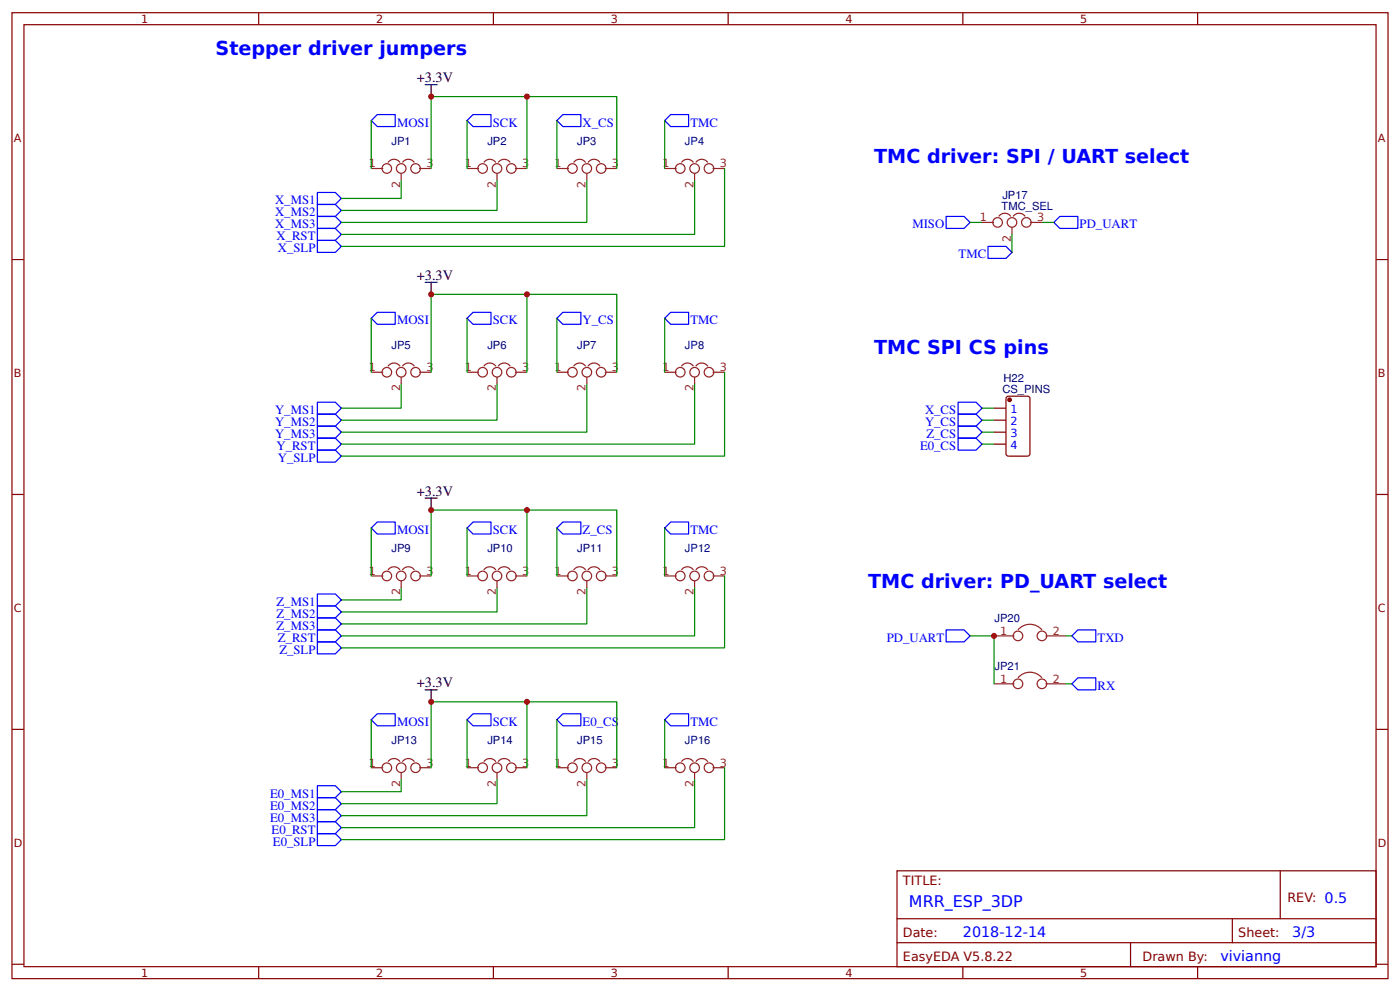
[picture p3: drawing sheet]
<svg xmlns="http://www.w3.org/2000/svg" width="309mm" height="219mm" viewBox="0 0 309 219" stroke-linecap="round" stroke-linejoin="round" font-family="sans-serif">
<g fill="none" stroke="#800" stroke-width=".26">
<path d="M2.6 2.8h304.1v213.3h-304.1zM5.3 5.5h298.7v207.9h-298.7zM57.1 2.8v2.7M109 2.8v2.7M160.9 2.8v2.7M212.7 2.8v2.7M264.6 2.8v2.7M2.6 57.3h2.7M304 57.3h2.7M219.6 90.1h2.6M219.6 92.8h2.6M219.6 95.4h2.6"/>
<path d="M219.6 98.1h2.6M222.3 87.7l.5-.2h4.2l.5 .2v12.5l-.2 .4-4.5 .1-.5-.3zM2.6 109.2h2.7M304 109.2h2.7M2.6 161h2.7M304 161h2.7M198.2 192.2h105.8v21.2h-105.8zM282.8 192.2v10.6M2.6 212.9h2.7M57.1 213.4v2.7M109 213.4v2.7M160.9 213.4v2.7"/>
<path d="M198.2 202.8h105.8M198.2 208.1h105.8M212.7 213.4v2.7M249.8 208.1v5.3M264.6 213.4v2.7M272.3 202.8v5.3M304 212.9h2.7"/>
</g>
<g fill="none" stroke="#00f" stroke-width=".26">
<path d="M83.3 25.3h4v2.6h-4l-1.3-1.3zM103.2 26.6l1.3-1.3h4v2.6h-4zM123 26.6l1.4-1.3h3.9v2.6h-3.9zM148.2 25.3h3.9v2.6h-3.9l-1.4-1.3zM70.1 42.5h4l1.3 1.3-1.3 1.3h-4zM70.1 45.1h4l1.3 1.4-1.3 1.3h-4zM70.1 47.8h4l1.3 1.3-1.3 1.3h-4zM70.1 50.4h4l1.3 1.4-1.3 1.3h-4zM70.1 53.1h4l1.3 1.3-1.3 1.3h-4zM209 47.8h4l1.3 1.3-1.3 1.3h-4zM218.3 54.4h3.9l1.4 1.3-1.4 1.3h-3.9zM234.2 47.8h3.9v2.6h-3.9l-1.4-1.3z"/>
<path d="M83.3 69h4v2.6h-4l-1.3-1.3zM104.5 69h4v2.6h-4l-1.3-1.3zM124.4 69h3.9v2.6h-3.9l-1.4-1.3zM148.2 69h3.9v2.6h-3.9l-1.4-1.3zM70.1 88.8h4l1.3 1.3-1.3 1.3h-4zM70.1 91.4h4l1.3 1.4-1.3 1.3h-4zM70.1 94.1h4l1.3 1.3-1.3 1.3h-4zM70.1 96.7h4l1.3 1.4-1.3 1.3h-4zM70.1 99.4h4l1.3 1.3-1.3 1.3h-4zM211.7 88.8h3.9l1.4 1.3-1.4 1.3h-3.9zM211.7 91.4h3.9l1.4 1.4-1.4 1.3h-3.9zM211.7 94.1h3.9l1.4 1.3-1.4 1.3h-3.9z"/>
<path d="M211.7 96.7h3.9l1.4 1.4-1.4 1.3h-3.9zM83.3 115.3h4v2.6h-4l-1.3-1.3zM104.5 115.3h4v2.6h-4l-1.3-1.3zM124.4 115.3h3.9v2.6h-3.9l-1.4-1.3zM148.2 115.3h3.9v2.6h-3.9l-1.4-1.3zM70.1 131.1h4l1.3 1.4-1.3 1.3h-4zM70.1 133.8h4l1.3 1.3-1.3 1.3h-4zM70.1 136.4h4l1.3 1.3-1.3 1.4h-4zM70.1 139.1h4l1.3 1.3-1.3 1.3h-4zM209 139.1h4l1.3 1.3-1.3 1.3h-4zM238.1 139.1h4v2.6h-4l-1.3-1.3zM70.1 141.7h4l1.3 1.3-1.3 1.4h-4z"/>
<path d="M83.3 157.6h4v2.6h-4l-1.3-1.3zM104.5 157.6h4v2.6h-4l-1.3-1.3zM124.4 157.6h3.9v2.6h-3.9l-1.4-1.3zM148.2 157.6h3.9v2.6h-3.9l-1.4-1.3zM238.1 149.6h4v2.7h-4l-1.3-1.3zM70.1 173.5h4l1.3 1.3-1.3 1.3h-4zM70.1 176.1h4l1.3 1.3-1.3 1.4h-4zM70.1 178.8h4l1.3 1.3-1.3 1.3h-4zM70.1 181.4h4l1.3 1.3-1.3 1.3h-4zM70.1 184h4l1.3 1.4-1.3 1.3h-4z"/>
</g>
<g fill="none" stroke="#080" stroke-width=".26">
<path d="M82 26.6v10.6M88.6 39.8v4h-13.2M95.2 37.2v-15.9h21.2v15.9M103.2 26.6v10.6M109.8 39.8v6.7h-34.4M116.4 21.3h19.9v15.9M123 26.6v10.6M129.6 39.8v9.3h-54.2M146.8 26.6v10.6M153.5 39.8v12h-78.1M160.1 37.2v17.2h-84.7M214.3 49.1h2.7"/>
<path d="M223.6 51.8v3.9M230.2 49.1h2.6M82 70.3v11.9M103.2 70.3v11.9M116.4 65h19.9v17.2M123 70.3v11.9M146.8 70.3v11.9M88.6 84.8v5.3h-13.2M95.2 82.2v-17.2h21.2v17.2M109.8 84.8v8h-34.4M129.6 84.8v10.6h-54.2M153.5 84.8v13.3h-78.1"/>
<path d="M160.1 82.2v18.5h-84.7M217 90.1h2.6M217 92.8h2.6M217 95.4h2.6M217 98.1h2.6M82 116.6v10.6M103.2 116.6v10.6M116.4 112.6h19.9v14.6M123 116.6v10.6M146.8 116.6v10.6M88.6 129.8v2.7h-13.2M95.2 127.2v-14.6h21.2v14.6"/>
<path d="M109.8 129.8v5.3h-34.4M129.6 129.8v7.9h-54.2M153.5 129.8v10.6h-78.1M160.1 127.2v15.8h-84.7M82 158.9v10.6M103.2 158.9v10.6M116.4 154.9h19.9v14.6M123 158.9v10.6M146.8 158.9v10.6M214.3 140.4h5.3v10.6M235.5 140.4h1.3M235.5 151h1.3"/>
<path d="M88.6 172.1v2.7h-13.2M95.2 169.5v-14.6h21.2v14.6M109.8 172.1v5.3h-34.4M129.6 172.1v8h-54.2M153.5 172.1v10.6h-78.1M160.1 169.5v15.9h-84.7"/>
</g>
<g fill="none" stroke="#8d2323" stroke-width=".26">
<path d="M82 37.2h2.7M85.7 35.9a1.59 1.59 0 0 1 2.7 0M88.6 38.3v1.5M88.9 35.9a1.59 1.59 0 0 1 2.6 0M92.6 37.2h2.6M103.2 37.2h2.6M106.9 35.9a1.59 1.59 0 0 1 2.6 0M109.8 38.3v1.5M110.1 35.9a1.59 1.59 0 0 1 2.6 0M113.8 37.2h2.6M123 37.2h2.7M126.7 35.9a1.59 1.59 0 0 1 2.7 0"/>
<path d="M129.6 38.3v1.5M129.9 35.9a1.59 1.59 0 0 1 2.7 0M133.6 37.2h2.7M146.8 37.2h2.7M150.5 35.9a1.59 1.59 0 0 1 2.7 0M153.5 38.3v1.5M153.7 35.9a1.59 1.59 0 0 1 2.7 0M157.4 37.2h2.7M217 49.1h2.6M220.7 47.8a1.59 1.59 0 0 1 2.6 0M223.6 50.2v1.6M223.8 47.8a1.59 1.59 0 0 1 2.7 0"/>
<path d="M227.5 49.1h2.7M82 82.2h2.7M85.7 80.9a1.59 1.59 0 0 1 2.7 0M88.6 83.2v1.6M88.9 80.9a1.59 1.59 0 0 1 2.6 0M92.6 82.2h2.6M103.2 82.2h2.6M106.9 80.9a1.59 1.59 0 0 1 2.6 0M109.8 83.2v1.6M110.1 80.9a1.59 1.59 0 0 1 2.6 0M113.8 82.2h2.6M123 82.2h2.7"/>
<path d="M126.7 80.9a1.59 1.59 0 0 1 2.7 0M129.6 83.2v1.6M129.9 80.9a1.59 1.59 0 0 1 2.7 0M133.6 82.2h2.7M146.8 82.2h2.7M150.5 80.9a1.59 1.59 0 0 1 2.7 0M153.5 83.2v1.6M153.7 80.9a1.59 1.59 0 0 1 2.7 0M157.4 82.2h2.7M82 127.2h2.7M85.7 125.8a1.59 1.59 0 0 1 2.7 0M88.6 128.2v1.6"/>
<path d="M88.9 125.8a1.59 1.59 0 0 1 2.6 0M92.6 127.2h2.6M103.2 127.2h2.6M106.9 125.8a1.59 1.59 0 0 1 2.6 0M109.8 128.2v1.6M110.1 125.8a1.59 1.59 0 0 1 2.6 0M113.8 127.2h2.6M123 127.2h2.7M126.7 125.8a1.59 1.59 0 0 1 2.7 0M129.6 128.2v1.6M129.9 125.8a1.59 1.59 0 0 1 2.7 0M133.6 127.2h2.7"/>
<path d="M146.8 127.2h2.7M150.5 125.8a1.59 1.59 0 0 1 2.7 0M153.5 128.2v1.6M153.7 125.8a1.59 1.59 0 0 1 2.7 0M157.4 127.2h2.7M224.9 139.1a3.4 3.4 0 0 1 5.3 0M219.6 140.4h4.5M219.6 151h4.5M224.9 149.6a3.4 3.4 0 0 1 5.3 0M231 140.4h4.5M231 151h4.5M82 169.5h2.7"/>
<path d="M85.7 168.2a1.59 1.59 0 0 1 2.7 0M88.6 170.6v1.5M88.9 168.2a1.59 1.59 0 0 1 2.6 0M92.6 169.5h2.6M103.2 169.5h2.6M106.9 168.2a1.59 1.59 0 0 1 2.6 0M109.8 170.6v1.5M110.1 168.2a1.59 1.59 0 0 1 2.6 0M113.8 169.5h2.6M123 169.5h2.7M126.7 168.2a1.59 1.59 0 0 1 2.7 0M129.6 170.6v1.5"/>
<path d="M129.9 168.2a1.59 1.59 0 0 1 2.7 0M133.6 169.5h2.7M146.8 169.5h2.7M150.5 168.2a1.59 1.59 0 0 1 2.7 0M153.5 170.6v1.5M153.7 168.2a1.59 1.59 0 0 1 2.7 0M157.4 169.5h2.7"/>
<circle cx="85.5" cy="37.2" r="1.06"/>
<circle cx="88.6" cy="37.2" r="1.06"/>
<circle cx="91.8" cy="37.2" r="1.06"/>
<circle cx="106.6" cy="37.2" r="1.06"/>
<circle cx="109.8" cy="37.2" r="1.06"/>
<circle cx="113" cy="37.2" r="1.06"/>
<circle cx="126.5" cy="37.2" r="1.06"/>
<circle cx="129.6" cy="37.2" r="1.06"/>
<circle cx="132.8" cy="37.2" r="1.06"/>
<circle cx="150.3" cy="37.2" r="1.06"/>
<circle cx="153.5" cy="37.2" r="1.06"/>
<circle cx="156.6" cy="37.2" r="1.06"/>
<circle cx="220.4" cy="49.1" r="1.06"/>
<circle cx="223.6" cy="49.1" r="1.06"/>
<circle cx="226.7" cy="49.1" r="1.06"/>
<circle cx="85.5" cy="82.2" r="1.06"/>
<circle cx="88.6" cy="82.2" r="1.06"/>
<circle cx="91.8" cy="82.2" r="1.06"/>
<circle cx="106.6" cy="82.2" r="1.06"/>
<circle cx="109.8" cy="82.2" r="1.06"/>
<circle cx="113" cy="82.2" r="1.06"/>
<circle cx="126.5" cy="82.2" r="1.06"/>
<circle cx="129.6" cy="82.2" r="1.06"/>
<circle cx="132.8" cy="82.2" r="1.06"/>
<circle cx="150.3" cy="82.2" r="1.06"/>
<circle cx="153.5" cy="82.2" r="1.06"/>
<circle cx="156.6" cy="82.2" r="1.06"/>
<circle cx="85.5" cy="127.2" r="1.06"/>
<circle cx="88.6" cy="127.2" r="1.06"/>
<circle cx="91.8" cy="127.2" r="1.06"/>
<circle cx="106.6" cy="127.2" r="1.06"/>
<circle cx="109.8" cy="127.2" r="1.06"/>
<circle cx="113" cy="127.2" r="1.06"/>
<circle cx="126.5" cy="127.2" r="1.06"/>
<circle cx="129.6" cy="127.2" r="1.06"/>
<circle cx="132.8" cy="127.2" r="1.06"/>
<circle cx="150.3" cy="127.2" r="1.06"/>
<circle cx="153.5" cy="127.2" r="1.06"/>
<circle cx="156.6" cy="127.2" r="1.06"/>
<circle cx="224.9" cy="140.4" r="1.06"/>
<circle cx="224.9" cy="151" r="1.06"/>
<circle cx="230.2" cy="140.4" r="1.06"/>
<circle cx="230.2" cy="151" r="1.06"/>
<circle cx="85.5" cy="169.5" r="1.06"/>
<circle cx="88.6" cy="169.5" r="1.06"/>
<circle cx="91.8" cy="169.5" r="1.06"/>
<circle cx="106.6" cy="169.5" r="1.06"/>
<circle cx="109.8" cy="169.5" r="1.06"/>
<circle cx="113" cy="169.5" r="1.06"/>
<circle cx="126.5" cy="169.5" r="1.06"/>
<circle cx="129.6" cy="169.5" r="1.06"/>
<circle cx="132.8" cy="169.5" r="1.06"/>
<circle cx="150.3" cy="169.5" r="1.06"/>
<circle cx="153.5" cy="169.5" r="1.06"/>
<circle cx="156.6" cy="169.5" r="1.06"/>
</g>
<circle cx="223" cy="88.3" r=".4" fill="#800" stroke="#800" stroke-width=".26"/>
<path d="M93.9 18.7h2.7M95.2 18.7v2.6M93.9 62.3h2.7M95.2 62.3v2.7M93.9 110h2.7M95.2 110v2.6M93.9 152.3h2.7M95.2 152.3v2.6" fill="none" stroke="#000" stroke-width=".26"/>
<g fill="#c00">
<circle cx="95.3" cy="112.6" r=".66"/>
<circle cx="116.4" cy="65" r=".66"/>
<circle cx="95.3" cy="65" r=".66"/>
<circle cx="116.4" cy="21.3" r=".66"/>
<circle cx="95.3" cy="21.3" r=".66"/>
<circle cx="116.4" cy="112.6" r=".66"/>
<circle cx="95.3" cy="154.9" r=".66"/>
<circle cx="116.4" cy="154.9" r=".66"/>
<circle cx="219.6" cy="140.4" r=".66"/>
</g>
<g font-size="4.2" fill="#00f">
<text x="47.6" y="12.1">Stepper driver jumpers</text>
<text x="193.1" y="35.9">TMC driver: SPI / UART select</text>
<text x="193.1" y="78.2">TMC SPI CS pins</text>
<text x="191.8" y="129.8">TMC driver: PD_UART select</text>
</g>
<text font-size="3.5" fill="#00f" x="200.8" y="200.2">MRR_ESP_3DP</text>
<g font-size="3.2">
<text x="92.1" y="18.2">+3.3V</text>
<text x="92.1" y="61.8">+3.3V</text>
<text x="92.1" y="109.4">+3.3V</text>
<text x="92.1" y="151.8">+3.3V</text>
</g>
<g font-size="3.2" fill="#00f">
<text x="212.7" y="206.8">2018-12-14</text>
<text x="285.5" y="206.8">3/3</text>
<text x="269.6" y="212.1">vivianng</text>
</g>
<g font-size="2.8" fill="#00f">
<text x="87.7" y="27.9">MOSI</text>
<text x="108.9" y="27.9">SCK</text>
<text x="128.7" y="27.9">X_CS</text>
<text x="152.5" y="27.9">TMC</text>
<text x="60.8" y="45.1">X_MS1</text>
<text x="60.8" y="47.8">X_MS2</text>
<text x="60.8" y="50.4">X_MS3</text>
<text x="61.1" y="53.1">X_RST</text>
<text x="201.6" y="50.4">MISO</text>
<text x="238.5" y="50.4">PD_UART</text>
<text x="61.4" y="55.7">X_SLP</text>
<text x="211.8" y="57">TMC</text>
<text x="87.7" y="71.6">MOSI</text>
<text x="108.9" y="71.6">SCK</text>
<text x="128.7" y="71.6">Y_CS</text>
<text x="152.5" y="71.6">TMC</text>
<text x="60.8" y="91.4">Y_MS1</text>
<text x="60.8" y="94.1">Y_MS2</text>
<text x="204.4" y="91.4">X_CS</text>
<text x="204.4" y="94.1">Y_CS</text>
<text x="60.8" y="96.7">Y_MS3</text>
<text x="61.1" y="99.4">Y_RST</text>
<text x="203.3" y="99.4">E0_CS</text>
<text x="204.7" y="96.7">Z_CS</text>
<text x="61.4" y="102">Y_SLP</text>
<text x="87.7" y="117.9">MOSI</text>
<text x="108.9" y="117.9">SCK</text>
<text x="128.7" y="117.9">Z_CS</text>
<text x="152.5" y="117.9">TMC</text>
<text x="61.1" y="133.8">Z_MS1</text>
<text x="61.1" y="136.4">Z_MS2</text>
<text x="61.1" y="139.1">Z_MS3</text>
<text x="61.4" y="141.7">Z_RST</text>
<text x="195.9" y="141.7">PD_UART</text>
<text x="242.5" y="141.7">TXD</text>
<text x="61.7" y="144.4">Z_SLP</text>
<text x="242.5" y="152.3">RX</text>
<text x="87.7" y="160.2">MOSI</text>
<text x="108.9" y="160.2">SCK</text>
<text x="128.7" y="160.2">E0_CS</text>
<text x="152.5" y="160.2">TMC</text>
<text x="59.7" y="176.1">E0_MS1</text>
<text x="59.7" y="178.8">E0_MS2</text>
<text x="59.7" y="181.4">E0_MS3</text>
<text x="60" y="184">E0_RST</text>
<text x="60.3" y="186.7">E0_SLP</text>
</g>
<g font-size="2.8" fill="#800">
<text x="199.5" y="195.4">TITLE:</text>
<text x="284.4" y="199.1">REV: 0.5</text>
<text x="199.5" y="206.8">Date:</text>
<text x="273.6" y="206.8">Sheet:</text>
<text x="199.5" y="212.1">EasyEDA V5.8.22</text>
<text x="252.4" y="212.1">Drawn By:</text>
</g>
<g font-size="2.5" fill="#800">
<text x="31.2" y="5.1">1</text>
<text x="83.1" y="5.1">2</text>
<text x="134.9" y="5.1">3</text>
<text x="186.8" y="5.1">4</text>
<text x="238.7" y="5.1">5</text>
<text x="3" y="31.4">A</text>
<text x="304.4" y="31.4">A</text>
<text x="3" y="83.2">B</text>
<text x="304.4" y="83.2">B</text>
<text x="3" y="135.1">C</text>
<text x="304.4" y="135.1">C</text>
<text x="3" y="187">D</text>
<text x="304.4" y="187">D</text>
<text x="31.2" y="215.7">1</text>
<text x="83.1" y="215.7">2</text>
<text x="134.9" y="215.7">3</text>
<text x="186.8" y="215.7">4</text>
<text x="238.7" y="215.7">5</text>
</g>
<g font-size="2.5" fill="#000080">
<text x="86.5" y="32">JP1</text>
<text x="107.7" y="32">JP2</text>
<text x="127.5" y="32">JP3</text>
<text x="151.3" y="32">JP4</text>
<text x="221.3" y="46.3">TMC_SEL</text>
<text x="221.4" y="43.9">JP17</text>
<text x="86.5" y="77">JP5</text>
<text x="107.7" y="77">JP6</text>
<text x="127.5" y="77">JP7</text>
<text x="151.3" y="77">JP8</text>
<text x="221.5" y="86.7">CS_PINS</text>
<text x="221.7" y="84.3">H22</text>
<text x="86.5" y="122">JP9</text>
<text x="107.7" y="122">JP10</text>
<text x="127.5" y="122">JP11</text>
<text x="151.3" y="122">JP12</text>
<text x="219.7" y="137.4">JP20</text>
<text x="219.7" y="148">JP21</text>
<text x="86.5" y="164.3">JP13</text>
<text x="107.7" y="164.3">JP14</text>
<text x="127.5" y="164.3">JP15</text>
<text x="151.3" y="164.3">JP16</text>
</g>
<g font-size="2.5" fill="#8d2323">
<text x="81.5" y="36.9">1</text>
<text x="88.4" y="41.4" transform="rotate(-90 88.4 41.4)">2</text>
<text x="94.2" y="36.9">3</text>
<text x="102.7" y="36.9">1</text>
<text x="109.5" y="41.4" transform="rotate(-90 109.5 41.4)">2</text>
<text x="115.4" y="36.9">3</text>
<text x="122.5" y="36.9">1</text>
<text x="129.4" y="41.4" transform="rotate(-90 129.4 41.4)">2</text>
<text x="135.2" y="36.9">3</text>
<text x="146.3" y="36.9">1</text>
<text x="153.2" y="41.4" transform="rotate(-90 153.2 41.4)">2</text>
<text x="159" y="36.9">3</text>
<text x="216.4" y="48.8">1</text>
<text x="223.3" y="53.3" transform="rotate(-90 223.3 53.3)">2</text>
<text x="229.1" y="48.8">3</text>
<text x="81.5" y="81.9">1</text>
<text x="94.2" y="81.9">3</text>
<text x="102.7" y="81.9">1</text>
<text x="115.4" y="81.9">3</text>
<text x="122.5" y="81.9">1</text>
<text x="135.2" y="81.9">3</text>
<text x="146.3" y="81.9">1</text>
<text x="159" y="81.9">3</text>
<text x="88.4" y="86.4" transform="rotate(-90 88.4 86.4)">2</text>
<text x="109.5" y="86.4" transform="rotate(-90 109.5 86.4)">2</text>
<text x="129.4" y="86.4" transform="rotate(-90 129.4 86.4)">2</text>
<text x="153.2" y="86.4" transform="rotate(-90 153.2 86.4)">2</text>
<text x="81.5" y="126.9">1</text>
<text x="88.4" y="131.4" transform="rotate(-90 88.4 131.4)">2</text>
<text x="94.2" y="126.9">3</text>
<text x="102.7" y="126.9">1</text>
<text x="109.5" y="131.4" transform="rotate(-90 109.5 131.4)">2</text>
<text x="115.4" y="126.9">3</text>
<text x="122.5" y="126.9">1</text>
<text x="129.4" y="131.4" transform="rotate(-90 129.4 131.4)">2</text>
<text x="135.2" y="126.9">3</text>
<text x="146.3" y="126.9">1</text>
<text x="153.2" y="131.4" transform="rotate(-90 153.2 131.4)">2</text>
<text x="159" y="126.9">3</text>
<text x="220.9" y="140.1">1</text>
<text x="232.6" y="140.1">2</text>
<text x="220.9" y="150.7">1</text>
<text x="232.6" y="150.7">2</text>
<text x="81.5" y="169.2">1</text>
<text x="88.4" y="173.7" transform="rotate(-90 88.4 173.7)">2</text>
<text x="94.2" y="169.2">3</text>
<text x="102.7" y="169.2">1</text>
<text x="109.5" y="173.7" transform="rotate(-90 109.5 173.7)">2</text>
<text x="115.4" y="169.2">3</text>
<text x="122.5" y="169.2">1</text>
<text x="129.4" y="173.7" transform="rotate(-90 129.4 173.7)">2</text>
<text x="135.2" y="169.2">3</text>
<text x="146.3" y="169.2">1</text>
<text x="153.2" y="173.7" transform="rotate(-90 153.2 173.7)">2</text>
<text x="159" y="169.2">3</text>
</g>
<g font-size="2.5" fill="#00f">
<text x="223.2" y="91.2">1</text>
<text x="223.2" y="93.8">2</text>
<text x="223.2" y="96.5">3</text>
<text x="223.2" y="99.1">4</text>
</g>
</svg>
